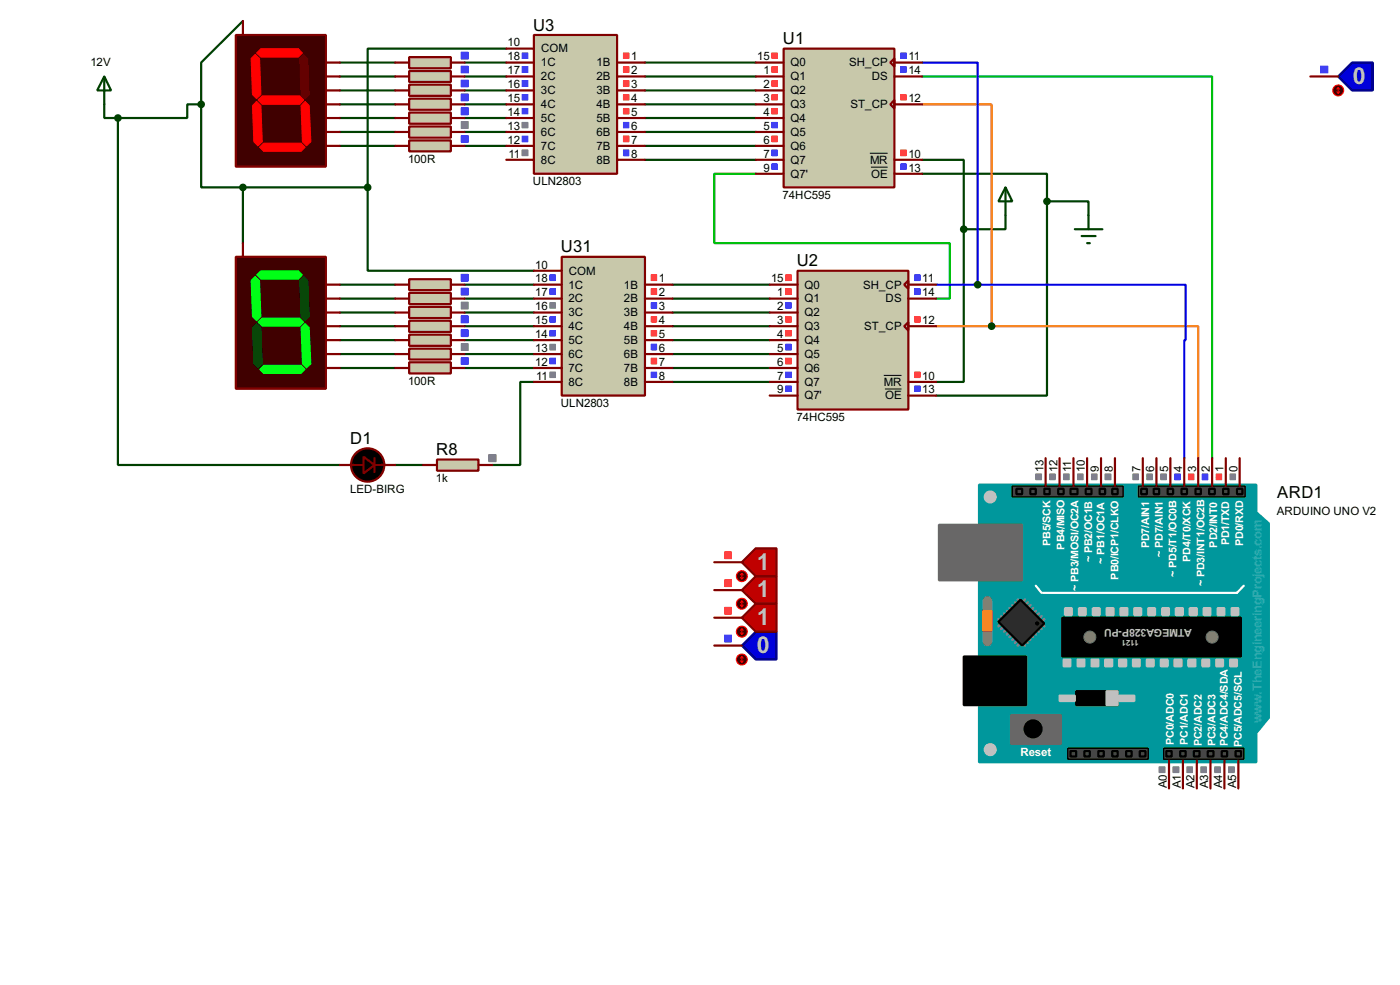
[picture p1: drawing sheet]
<svg xmlns="http://www.w3.org/2000/svg" width="256mm" height="180mm" viewBox="0 0 256 180" stroke-linecap="round" stroke-linejoin="round" font-family="sans-serif">
<g fill="none" stroke="#004000" stroke-width=".4">
<path d="M19.1 19.1v2.5h2.5M36.9 19.1v15.2h7.6M36.9 19.1h-2.6v2.5h-12.7M44.5 3.9l-7.6 7.6v7.6M62.3 16.6h10.1M62.3 19.1h10.1M62.3 14h10.1M62.3 11.5h10.1M85.1 16.6h7.7M85.1 19.1h7.7M85.1 14h7.7M85.1 11.5h7.7"/>
<path d="M92.8 8.9h-25.4v25.4M118.2 16.6h20.3M118.2 19.1h20.3M118.2 14h20.3M118.2 11.5h20.3M21.6 21.6v63.5h40.7M44.5 34.3v10.2M44.5 34.3h22.9M62.3 24.2h10.1M62.3 26.7h10.1M62.3 21.6h10.1M67.4 34.3v15.3h30.4"/>
<path d="M85.1 24.2h7.7M85.1 26.7h7.7M85.1 21.6h7.7M118.2 24.2h20.3M118.2 26.7h20.3M118.2 21.6h20.3M118.2 29.3h20.3M169 29.3h7.6v12.7M169 31.8h22.8v5.1M184.2 39.4v2.6h-7.6M191.8 36.9v35.5h-20.3M191.8 36.9h7.6v2.5"/>
<path d="M62.3 57.2h10.1M62.3 59.7h10.1M62.3 54.7h10.1M62.3 52.1h10.1M85.1 57.2h12.7M85.1 59.7h12.7M85.1 54.7h12.7M85.1 52.1h12.7M123.2 57.2h17.8M123.2 59.7h17.8M123.2 54.7h17.8M123.2 52.1h17.8"/>
<path d="M176.6 42v27.9h-5.1M62.3 64.8h10.1M62.3 67.4h10.1M62.3 62.3h10.1M85.1 64.8h12.7M85.1 67.4h12.7M85.1 62.3h12.7M97.8 69.9h-2.5v15.2h-5.1M123.2 64.8h17.8M123.2 67.4h17.8M123.2 62.3h17.8M123.2 69.9h17.8"/>
<path d="M72.4 85.1h5.1"/>
</g>
<path d="M169 14h53.1v69.9M138.5 31.8h-7.6v12.7h43.1v10.2h-2.5" fill="none" stroke="#00c000" stroke-width=".4"/>
<path d="M169 19.1h12.7v40.6M171.5 59.7h10.2M181.7 59.7h37.8v24.2" fill="none" stroke="#ff8000" stroke-width=".4"/>
<path d="M169 11.5h10.1v40.6M171.5 52.1h7.6M179.1 52.1h38.1v10.2h-.2v21.6" fill="none" stroke="#00f" stroke-width=".4"/>
<path d="M245.2 14l2.5-2.5h3.8v5.1h-3.8z" fill-rule="evenodd" fill="#0000c0" stroke="#000080" stroke-width=".4"/>
<path d="M240.1 14h5.1" fill="none" stroke="#800000" stroke-width=".4"/>
<circle cx="245.1" cy="16.6" r="1" fill="#400000" stroke="#f00" stroke-width=".2"/>
<path d="M244.9 16.8l.3 .3M245.2 16.1v1M245.2 16.1l.2 .2M245.2 16.1l-.3 .2M245.4 16.8l-.2 .3" fill="none" stroke="#f00" stroke-width=".2"/>
<g fill="none" stroke="#4040ff" stroke-width=".18">
<path d="M242 12.1h1.3M242 12.2h1.3M242 12.3h1.3M242 12.4h1.3M242 12.5h1.3M242 12.6h1.3M242 12.7h1.3M242 12.8h1.3M242 12.9h1.3M242 13h1.3M242 13.1h1.3M242 13.2h1.3"/>
<path d="M242 13.3h1.3M242 13.4h1.3"/>
</g>
<path d="M97.8 6.4h15.3v25.4h-15.3z" fill="#c8c8aa" stroke="#800000" stroke-width=".4"/>
<g fill="none" stroke="#800000" stroke-width=".4">
<path d="M92.8 11.5h5M92.8 14h5M92.8 16.6h5M92.8 19.1h5M92.8 8.9h5M113.1 11.5h5.1M113.1 14h5.1M113.1 16.6h5.1M113.1 19.1h5.1M92.8 21.6h5M92.8 24.2h5M92.8 26.7h5"/>
<path d="M92.8 29.3h5M113.1 21.6h5.1M113.1 24.2h5.1M113.1 26.7h5.1M113.1 29.3h5.1"/>
</g>
<g fill="none" stroke="#ff4040" stroke-width=".18">
<path d="M114.2 9.7h1M114.2 9.8h1M114.2 9.9h1M114.2 10h1M114.2 10.1h1M114.2 10.2h1M114.2 10.3h1M114.2 10.4h1M114.2 10.5h1M114.2 10.6h1M114.2 10.7h1M114.2 12.2h1"/>
<path d="M114.2 12.3h1M114.2 12.4h1M114.2 12.5h1M114.2 12.6h1M114.2 12.7h1M114.2 12.8h1M114.2 12.9h1M114.2 13h1M114.2 13.1h1M114.2 13.2h1M114.2 13.3h1M114.2 14.8h1"/>
<path d="M114.2 14.9h1M114.2 15h1M114.2 15.1h1M114.2 15.2h1M114.2 15.3h1M114.2 15.4h1M114.2 15.5h1M114.2 15.6h1M114.2 15.7h1M114.2 15.8h1M114.2 17.3h1M114.2 17.4h1"/>
<path d="M114.2 17.5h1M114.2 17.6h1M114.2 17.7h1M114.2 17.8h1M114.2 17.9h1M114.2 18h1M114.2 18.1h1M114.2 18.2h1M114.2 18.3h1M114.2 19.9h1M114.2 20h1M114.2 20.1h1"/>
<path d="M114.2 20.2h1M114.2 20.3h1M114.2 20.4h1M114.2 20.5h1M114.2 20.6h1M114.2 20.7h1M114.2 20.8h1M114.2 20.9h1M114.2 24.9h1M114.2 25h1M114.2 25.1h1M114.2 25.2h1"/>
<path d="M114.2 25.3h1M114.2 25.4h1M114.2 25.5h1M114.2 25.6h1M114.2 25.7h1M114.2 25.8h1M114.2 25.9h1M114.2 26h1"/>
</g>
<g fill="none" stroke="#4040ff" stroke-width=".18">
<path d="M95.7 9.7h1M95.7 9.8h1M95.7 9.9h1M95.7 10h1M95.7 10.1h1M95.7 10.2h1M95.7 10.3h1M95.7 10.4h1M95.7 10.5h1M95.7 10.6h1M95.7 10.7h1M95.7 12.2h1"/>
<path d="M95.7 12.3h1M95.7 12.4h1M95.7 12.5h1M95.7 12.6h1M95.7 12.7h1M95.7 12.8h1M95.7 12.9h1M95.7 13h1M95.7 13.1h1M95.7 13.2h1M95.7 13.3h1M95.7 14.8h1"/>
<path d="M95.7 14.9h1M95.7 15h1M95.7 15.1h1M95.7 15.2h1M95.7 15.3h1M95.7 15.4h1M95.7 15.5h1M95.7 15.6h1M95.7 15.7h1M95.7 15.8h1M95.7 17.3h1M95.7 17.4h1"/>
<path d="M95.7 17.5h1M95.7 17.6h1M95.7 17.7h1M95.7 17.8h1M95.7 17.9h1M95.7 18h1M95.7 18.1h1M95.7 18.2h1M95.7 18.3h1M95.7 19.9h1M95.7 20h1M95.7 20.1h1"/>
<path d="M95.7 20.2h1M95.7 20.3h1M95.7 20.4h1M95.7 20.5h1M95.7 20.6h1M95.7 20.7h1M95.7 20.8h1M95.7 20.9h1M95.7 24.9h1M95.7 25h1M95.7 25.1h1M95.7 25.2h1"/>
<path d="M95.7 25.3h1M95.7 25.4h1M95.7 25.5h1M95.7 25.6h1M95.7 25.7h1M95.7 25.8h1M95.7 25.9h1M95.7 26h1M114.2 22.4h1M114.2 22.5h1M114.2 22.6h1M114.2 22.7h1"/>
<path d="M114.2 22.8h1M114.2 22.9h1M114.2 23h1M114.2 23.1h1M114.2 23.2h1M114.2 23.3h1M114.2 23.4h1M114.2 27.5h1M114.2 27.6h1M114.2 27.7h1M114.2 27.8h1M114.2 27.9h1"/>
<path d="M114.2 28h1M114.2 28.1h1M114.2 28.2h1M114.2 28.3h1M114.2 28.4h1M114.2 28.5h1"/>
</g>
<g fill="none" stroke="#808080" stroke-width=".18">
<path d="M95.7 22.4h1M95.7 22.5h1M95.7 22.6h1M95.7 22.7h1M95.7 22.8h1M95.7 22.9h1M95.7 23h1M95.7 23.1h1M95.7 23.2h1M95.7 23.3h1M95.7 23.4h1M95.7 27.5h1"/>
<path d="M95.7 27.6h1M95.7 27.7h1M95.7 27.8h1M95.7 27.9h1M95.7 28h1M95.7 28.1h1M95.7 28.2h1M95.7 28.3h1M95.7 28.4h1M95.7 28.5h1"/>
</g>
<path d="M43.2 47h16.5v24.2h-16.5z" fill="#400000" stroke="#800000" stroke-width=".4"/>
<g fill="#0f0" stroke="#0f0" stroke-width=".18">
<path d="M47 50.3l.8-.7h6.9l.7 .7-.7 .8h-6.9z" fill-rule="evenodd"/>
<path d="M46.8 50.6l.8 .8 .2 6.6-.8 .7-.7-.7-.3-6.6z" fill-rule="evenodd"/>
<path d="M47.6 67.6l.7-.7h6.9l.7 .7-.7 .8h-6.9z" fill-rule="evenodd"/>
<path d="M55.2 60l.7-.8 .8 .8 .3 6.6-.8 .8-.8-.8z" fill-rule="evenodd"/>
<path d="M47.3 59l.8-.8h6.8l.8 .8-.8 .7h-6.8z" fill-rule="evenodd"/>
</g>
<g fill="#035205" stroke="#035205" stroke-width=".18">
<path d="M46.3 60l.7-.8 .8 .8 .3 6.6-.8 .8-.8-.8z" fill-rule="evenodd"/>
<path d="M54.9 51.4l.8-.8 .7 .8 .3 6.6-.8 .7-.7-.7z" fill-rule="evenodd"/>
</g>
<path d="M44.5 44.5v2.5M59.7 52.1h2.6M59.7 54.7h2.6M59.7 57.2h2.6M59.7 59.7h2.6M59.7 62.3h2.6M59.7 64.8h2.6M59.7 67.4h2.6" fill="none" stroke="#800000" stroke-width=".4"/>
<path d="M43.2 6.4h16.5v24.1h-16.5z" fill="#400000" stroke="#800000" stroke-width=".4"/>
<g fill="#f00" stroke="#f00" stroke-width=".18">
<path d="M47 9.7l.8-.8h6.9l.7 .8-.7 .8h-6.9z" fill-rule="evenodd"/>
<path d="M46 10.7l.8-.7 .8 .7 .2 6.6-.8 .8-.7-.8z" fill-rule="evenodd"/>
<path d="M47 18.6l.8 .8 .3 6.6-.8 .7-.8-.7-.2-6.6z" fill-rule="evenodd"/>
<path d="M47.6 27l.7-.8h6.9l.7 .8-.7 .7h-6.9z" fill-rule="evenodd"/>
<path d="M55.9 18.6l.8 .8 .3 6.6-.8 .7-.8-.7-.2-6.6z" fill-rule="evenodd"/>
<path d="M47.3 18.3l.8-.7h6.8l.8 .7-.8 .8h-6.8z" fill-rule="evenodd"/>
</g>
<path d="M54.9 10.7l.8-.7 .7 .7 .3 6.6-.8 .8-.7-.8z" fill-rule="evenodd" fill="#600000" stroke="#600000" stroke-width=".18"/>
<path d="M44.5 3.9v2.5M59.7 11.5h2.6M59.7 14h2.6M59.7 16.6h2.6M59.7 19.1h2.6M59.7 21.6h2.6M59.7 24.2h2.6M59.7 26.7h2.6" fill="none" stroke="#800000" stroke-width=".4"/>
<path d="M75 15.5h7.6v2.1h-7.6z" fill="#c8c8aa" stroke="#800000" stroke-width=".4"/>
<path d="M72.4 16.6h2.6M82.6 16.6h2.5" fill="none" stroke="#800000" stroke-width=".4"/>
<g fill="none" stroke="#4040ff" stroke-width=".18">
<path d="M84.5 14.7h1.3M84.5 14.8h1.3M84.5 14.9h1.3M84.5 15h1.3M84.5 15.1h1.3M84.5 15.2h1.3M84.5 15.3h1.3M84.5 15.4h1.3M84.5 15.5h1.3M84.5 15.6h1.3M84.5 15.7h1.3M84.5 15.8h1.3"/>
<path d="M84.5 15.9h1.3"/>
</g>
<path d="M75 18.1h7.6v2h-7.6z" fill="#c8c8aa" stroke="#800000" stroke-width=".4"/>
<path d="M72.4 19.1h2.6M82.6 19.1h2.5" fill="none" stroke="#800000" stroke-width=".4"/>
<g fill="none" stroke="#4040ff" stroke-width=".18">
<path d="M84.5 17.2h1.3M84.5 17.3h1.3M84.5 17.4h1.3M84.5 17.5h1.3M84.5 17.6h1.3M84.5 17.7h1.3M84.5 17.8h1.3M84.5 17.9h1.3M84.5 18h1.3M84.5 18.1h1.3M84.5 18.2h1.3M84.5 18.3h1.3"/>
<path d="M84.5 18.4h1.3M84.5 18.5h1.3"/>
</g>
<path d="M75 23.2h7.6v2h-7.6z" fill="#c8c8aa" stroke="#800000" stroke-width=".4"/>
<path d="M72.4 24.2h2.6M82.6 24.2h2.5" fill="none" stroke="#800000" stroke-width=".4"/>
<g fill="none" stroke="#808080" stroke-width=".18">
<path d="M84.5 22.3h1.3M84.5 22.4h1.3M84.5 22.5h1.3M84.5 22.6h1.3M84.5 22.7h1.3M84.5 22.8h1.3M84.5 22.9h1.3M84.5 23h1.3M84.5 23.1h1.3M84.5 23.2h1.3M84.5 23.3h1.3M84.5 23.4h1.3"/>
<path d="M84.5 23.5h1.3"/>
</g>
<path d="M75 25.7h7.6v2h-7.6z" fill="#c8c8aa" stroke="#800000" stroke-width=".4"/>
<path d="M72.4 26.7h2.6M82.6 26.7h2.5" fill="none" stroke="#800000" stroke-width=".4"/>
<g fill="none" stroke="#4040ff" stroke-width=".18">
<path d="M84.5 24.8h1.3M84.5 24.9h1.3M84.5 25h1.3M84.5 25.1h1.3M84.5 25.2h1.3M84.5 25.3h1.3M84.5 25.4h1.3M84.5 25.5h1.3M84.5 25.6h1.3M84.5 25.7h1.3M84.5 25.8h1.3M84.5 25.9h1.3"/>
<path d="M84.5 26h1.3M84.5 26.1h1.3"/>
</g>
<path d="M19.1 14l1.3 2.6h-2.6zM19.1 14v5.1" fill="none" stroke="#004000" stroke-width=".4"/>
<path d="M75 13h7.6v2h-7.6z" fill="#c8c8aa" stroke="#800000" stroke-width=".4"/>
<path d="M72.4 14h2.6M82.6 14h2.5" fill="none" stroke="#800000" stroke-width=".4"/>
<g fill="none" stroke="#4040ff" stroke-width=".18">
<path d="M84.5 12.1h1.3M84.5 12.2h1.3M84.5 12.3h1.3M84.5 12.4h1.3M84.5 12.5h1.3M84.5 12.6h1.3M84.5 12.7h1.3M84.5 12.8h1.3M84.5 12.9h1.3M84.5 13h1.3M84.5 13.1h1.3M84.5 13.2h1.3"/>
<path d="M84.5 13.3h1.3M84.5 13.4h1.3"/>
</g>
<path d="M75 20.6h7.6v2.1h-7.6z" fill="#c8c8aa" stroke="#800000" stroke-width=".4"/>
<path d="M72.4 21.6h2.6M82.6 21.6h2.5" fill="none" stroke="#800000" stroke-width=".4"/>
<g fill="none" stroke="#4040ff" stroke-width=".18">
<path d="M84.5 19.7h1.3M84.5 19.8h1.3M84.5 19.9h1.3M84.5 20h1.3M84.5 20.1h1.3M84.5 20.2h1.3M84.5 20.3h1.3M84.5 20.4h1.3M84.5 20.5h1.3M84.5 20.6h1.3M84.5 20.7h1.3M84.5 20.8h1.3"/>
<path d="M84.5 20.9h1.3M84.5 21h1.3"/>
</g>
<path d="M75 10.5h7.6v2h-7.6z" fill="#c8c8aa" stroke="#800000" stroke-width=".4"/>
<path d="M72.4 11.5h2.6M82.6 11.5h2.5" fill="none" stroke="#800000" stroke-width=".4"/>
<g fill="none" stroke="#4040ff" stroke-width=".18">
<path d="M84.5 9.6h1.3M84.5 9.7h1.3M84.5 9.8h1.3M84.5 9.9h1.3M84.5 10h1.3M84.5 10.1h1.3M84.5 10.2h1.3M84.5 10.3h1.3M84.5 10.4h1.3M84.5 10.5h1.3M84.5 10.6h1.3M84.5 10.7h1.3"/>
<path d="M84.5 10.8h1.3"/>
</g>
<path d="M143.6 8.9h20.3v25.4h-20.3z" fill="#c8c8aa" stroke="#800000" stroke-width=".4"/>
<g fill="none" stroke="#800000" stroke-width=".4">
<path d="M138.5 11.5h5.1M138.5 14h5.1M138.5 16.6h5.1M138.5 19.1h5.1M163.1 11.5l.8-.8v1.5zM163.9 18.3v1.6l-.8-.8zM163.9 11.5h5.1M163.9 14h5.1M163.9 19.1h5.1M138.5 21.6h5.1M138.5 24.2h5.1M138.5 26.7h5.1"/>
<path d="M138.5 29.3h5.1M138.5 31.8h5.1M163.9 29.3h5.1M163.9 31.8h5.1"/>
</g>
<path d="M159.4 28.1h3.2M159.6 30.6h3" fill="none" stroke="#000" stroke-width=".18"/>
<g fill="none" stroke="#ff4040" stroke-width=".18">
<path d="M141.4 9.7h1M141.4 9.8h1M141.4 9.9h1M141.4 10h1M141.4 10.1h1M141.4 10.2h1M141.4 10.3h1M141.4 10.4h1M141.4 10.5h1M141.4 10.6h1M141.4 10.7h1M141.4 12.2h1"/>
<path d="M141.4 12.3h1M141.4 12.4h1M141.4 12.5h1M141.4 12.6h1M141.4 12.7h1M141.4 12.8h1M141.4 12.9h1M141.4 13h1M141.4 13.1h1M141.4 13.2h1M141.4 13.3h1M141.4 14.8h1"/>
<path d="M141.4 14.9h1M141.4 15h1M141.4 15.1h1M141.4 15.2h1M141.4 15.3h1M141.4 15.4h1M141.4 15.5h1M141.4 15.6h1M141.4 15.7h1M141.4 15.8h1M141.4 17.3h1M141.4 17.4h1"/>
<path d="M141.4 17.5h1M141.4 17.6h1M141.4 17.7h1M141.4 17.8h1M141.4 17.9h1M141.4 18h1M141.4 18.1h1M141.4 18.2h1M141.4 18.3h1M141.4 19.9h1M141.4 20h1M165 17.3h1"/>
<path d="M165 17.4h1M165 17.5h1M165 17.6h1M165 17.7h1M165 17.8h1M165 17.9h1M165 18h1M165 18.1h1M165 18.2h1M165 18.3h1M141.4 20.1h1M141.4 20.2h1"/>
<path d="M141.4 20.3h1M141.4 20.4h1M141.4 20.5h1M141.4 20.6h1M141.4 20.7h1M141.4 20.8h1M141.4 20.9h1M141.4 24.9h1M141.4 25h1M141.4 25.1h1M141.4 25.2h1M141.4 25.3h1"/>
<path d="M141.4 25.4h1M141.4 25.5h1M141.4 25.6h1M141.4 25.7h1M141.4 25.8h1M141.4 25.9h1M141.4 26h1M165 27.5h1M165 27.6h1M165 27.7h1M165 27.8h1M165 27.9h1"/>
<path d="M165 28h1M165 28.1h1M165 28.2h1M165 28.3h1M165 28.4h1M165 28.5h1"/>
</g>
<g fill="none" stroke="#4040ff" stroke-width=".18">
<path d="M165 9.7h1M165 9.8h1M165 9.9h1M165 10h1M165 10.1h1M165 10.2h1M165 10.3h1M165 10.4h1M165 10.5h1M165 10.6h1M165 10.7h1M165 12.2h1"/>
<path d="M165 12.3h1M165 12.4h1M165 12.5h1M165 12.6h1M165 12.7h1M165 12.8h1M165 12.9h1M165 13h1M165 13.1h1M165 13.2h1M165 13.3h1M141.4 22.4h1"/>
<path d="M141.4 22.5h1M141.4 22.6h1M141.4 22.7h1M141.4 22.8h1M141.4 22.9h1M141.4 23h1M141.4 23.1h1M141.4 23.2h1M141.4 23.3h1M141.4 23.4h1M141.4 27.5h1M141.4 27.6h1"/>
<path d="M141.4 27.7h1M141.4 27.8h1M141.4 27.9h1M141.4 28h1M141.4 28.1h1M141.4 28.2h1M141.4 28.3h1M141.4 28.4h1M141.4 28.5h1M141.4 30h1M141.4 30.1h1M141.4 30.2h1"/>
<path d="M141.4 30.3h1M141.4 30.4h1M141.4 30.5h1M141.4 30.6h1M141.4 30.7h1M141.4 30.8h1M141.4 30.9h1M141.4 31h1M165 30h1M165 30.1h1M165 30.2h1M165 30.3h1"/>
<path d="M165 30.4h1M165 30.5h1M165 30.6h1M165 30.7h1M165 30.8h1M165 30.9h1M165 31h1"/>
</g>
<g fill="#004000" stroke="#004000" stroke-width=".4">
<circle cx="36.8" cy="19.1" r=".5"/>
<circle cx="44.5" cy="34.3" r=".5"/>
</g>
<path d="M75 56.2h7.6v2h-7.6z" fill="#c8c8aa" stroke="#800000" stroke-width=".4"/>
<path d="M72.4 57.2h2.6M82.6 57.2h2.5" fill="none" stroke="#800000" stroke-width=".4"/>
<g fill="none" stroke="#808080" stroke-width=".18">
<path d="M84.5 55.3h1.3M84.5 55.4h1.3M84.5 55.5h1.3M84.5 55.6h1.3M84.5 55.7h1.3M84.5 55.8h1.3M84.5 55.9h1.3M84.5 56h1.3M84.5 56.1h1.3M84.5 56.2h1.3M84.5 56.3h1.3M84.5 56.4h1.3"/>
<path d="M84.5 56.5h1.3M84.5 56.6h1.3"/>
</g>
<path d="M75 58.7h7.6v2.1h-7.6z" fill="#c8c8aa" stroke="#800000" stroke-width=".4"/>
<path d="M72.4 59.7h2.6M82.6 59.7h2.5" fill="none" stroke="#800000" stroke-width=".4"/>
<g fill="none" stroke="#4040ff" stroke-width=".18">
<path d="M84.5 57.8h1.3M84.5 57.9h1.3M84.5 58h1.3M84.5 58.1h1.3M84.5 58.2h1.3M84.5 58.3h1.3M84.5 58.4h1.3M84.5 58.5h1.3M84.5 58.6h1.3M84.5 58.7h1.3M84.5 58.8h1.3M84.5 58.9h1.3"/>
<path d="M84.5 59h1.3M84.5 59.1h1.3"/>
</g>
<path d="M75 63.8h7.6v2h-7.6z" fill="#c8c8aa" stroke="#800000" stroke-width=".4"/>
<path d="M72.4 64.8h2.6M82.6 64.8h2.5" fill="none" stroke="#800000" stroke-width=".4"/>
<g fill="none" stroke="#808080" stroke-width=".18">
<path d="M84.5 62.9h1.3M84.5 63h1.3M84.5 63.1h1.3M84.5 63.2h1.3M84.5 63.3h1.3M84.5 63.4h1.3M84.5 63.5h1.3M84.5 63.6h1.3M84.5 63.7h1.3M84.5 63.8h1.3M84.5 63.9h1.3M84.5 64h1.3"/>
<path d="M84.5 64.1h1.3M84.5 64.2h1.3"/>
</g>
<path d="M75 66.3h7.6v2.1h-7.6z" fill="#c8c8aa" stroke="#800000" stroke-width=".4"/>
<path d="M72.4 67.4h2.6M82.6 67.4h2.5" fill="none" stroke="#800000" stroke-width=".4"/>
<g fill="none" stroke="#4040ff" stroke-width=".18">
<path d="M84.5 65.5h1.3M84.5 65.6h1.3M84.5 65.7h1.3M84.5 65.8h1.3M84.5 65.9h1.3M84.5 66h1.3M84.5 66.1h1.3M84.5 66.2h1.3M84.5 66.3h1.3M84.5 66.4h1.3M84.5 66.5h1.3M84.5 66.6h1.3"/>
<path d="M84.5 66.7h1.3"/>
</g>
<path d="M75 53.6h7.6v2.1h-7.6z" fill="#c8c8aa" stroke="#800000" stroke-width=".4"/>
<path d="M72.4 54.7h2.6M82.6 54.7h2.5" fill="none" stroke="#800000" stroke-width=".4"/>
<g fill="none" stroke="#4040ff" stroke-width=".18">
<path d="M84.5 52.8h1.3M84.5 52.9h1.3M84.5 53h1.3M84.5 53.1h1.3M84.5 53.2h1.3M84.5 53.3h1.3M84.5 53.4h1.3M84.5 53.5h1.3M84.5 53.6h1.3M84.5 53.7h1.3M84.5 53.8h1.3M84.5 53.9h1.3"/>
<path d="M84.5 54h1.3"/>
</g>
<path d="M75 61.3h7.6v2h-7.6z" fill="#c8c8aa" stroke="#800000" stroke-width=".4"/>
<path d="M72.4 62.3h2.6M82.6 62.3h2.5" fill="none" stroke="#800000" stroke-width=".4"/>
<g fill="none" stroke="#4040ff" stroke-width=".18">
<path d="M84.5 60.4h1.3M84.5 60.5h1.3M84.5 60.6h1.3M84.5 60.7h1.3M84.5 60.8h1.3M84.5 60.9h1.3M84.5 61h1.3M84.5 61.1h1.3M84.5 61.2h1.3M84.5 61.3h1.3M84.5 61.4h1.3M84.5 61.5h1.3"/>
<path d="M84.5 61.6h1.3"/>
</g>
<path d="M75 51.1h7.6v2h-7.6z" fill="#c8c8aa" stroke="#800000" stroke-width=".4"/>
<path d="M72.4 52.1h2.6M82.6 52.1h2.5" fill="none" stroke="#800000" stroke-width=".4"/>
<g fill="none" stroke="#4040ff" stroke-width=".18">
<path d="M84.5 50.2h1.3M84.5 50.3h1.3M84.5 50.4h1.3M84.5 50.5h1.3M84.5 50.6h1.3M84.5 50.7h1.3M84.5 50.8h1.3M84.5 50.9h1.3M84.5 51h1.3M84.5 51.1h1.3M84.5 51.2h1.3M84.5 51.3h1.3"/>
<path d="M84.5 51.4h1.3M84.5 51.5h1.3"/>
</g>
<path d="M102.9 47h15.3v25.4h-15.3z" fill="#c8c8aa" stroke="#800000" stroke-width=".4"/>
<g fill="none" stroke="#800000" stroke-width=".4">
<path d="M97.8 52.1h5.1M97.8 54.7h5.1M97.8 57.2h5.1M97.8 59.7h5.1M97.8 49.6h5.1M118.2 52.1h5M118.2 54.7h5M118.2 57.2h5M118.2 59.7h5M97.8 62.3h5.1M97.8 64.8h5.1M97.8 67.4h5.1"/>
<path d="M97.8 69.9h5.1M118.2 62.3h5M118.2 64.8h5M118.2 67.4h5M118.2 69.9h5"/>
</g>
<g fill="none" stroke="#ff4040" stroke-width=".18">
<path d="M119.3 50.3h1M119.3 50.4h1M119.3 50.5h1M119.3 50.6h1M119.3 50.7h1M119.3 50.8h1M119.3 50.9h1M119.3 51h1M119.3 51.1h1M119.3 51.2h1M119.3 51.3h1M119.3 51.4h1"/>
<path d="M119.3 52.9h1M119.3 53h1M119.3 53.1h1M119.3 53.2h1M119.3 53.3h1M119.3 53.4h1M119.3 53.5h1M119.3 53.6h1M119.3 53.7h1M119.3 53.8h1M119.3 53.9h1M119.3 58h1"/>
<path d="M119.3 58.1h1M119.3 58.2h1M119.3 58.3h1M119.3 58.4h1M119.3 58.5h1M119.3 58.6h1M119.3 58.7h1M119.3 58.8h1M119.3 58.9h1M119.3 59h1M119.3 60.5h1M119.3 60.6h1"/>
<path d="M119.3 60.7h1M119.3 60.8h1M119.3 60.9h1M119.3 61h1M119.3 61.1h1M119.3 61.2h1M119.3 61.3h1M119.3 61.4h1M119.3 61.5h1M119.3 65.6h1M119.3 65.7h1M119.3 65.8h1"/>
<path d="M119.3 65.9h1M119.3 66h1M119.3 66.1h1M119.3 66.2h1M119.3 66.3h1M119.3 66.4h1M119.3 66.5h1M119.3 66.6h1"/>
</g>
<g fill="none" stroke="#4040ff" stroke-width=".18">
<path d="M100.8 50.3h1M100.8 50.4h1M100.8 50.5h1M100.8 50.6h1M100.8 50.7h1M100.8 50.8h1M100.8 50.9h1M100.8 51h1M100.8 51.1h1M100.8 51.2h1M100.8 51.3h1M100.8 51.4h1"/>
<path d="M100.8 52.9h1M100.8 53h1M100.8 53.1h1M100.8 53.2h1M100.8 53.3h1M100.8 53.4h1M100.8 53.5h1M100.8 53.6h1M100.8 53.7h1M100.8 53.8h1M100.8 53.9h1M100.8 58h1"/>
<path d="M100.8 58.1h1M100.8 58.2h1M100.8 58.3h1M100.8 58.4h1M100.8 58.5h1M100.8 58.6h1M100.8 58.7h1M100.8 58.8h1M100.8 58.9h1M100.8 59h1M119.3 55.4h1M119.3 55.5h1"/>
<path d="M119.3 55.6h1M119.3 55.7h1M119.3 55.8h1M119.3 55.9h1M119.3 56h1M119.3 56.1h1M119.3 56.2h1M119.3 56.3h1M119.3 56.4h1M100.8 60.5h1M100.8 60.6h1M100.8 60.7h1"/>
<path d="M100.8 60.8h1M100.8 60.9h1M100.8 61h1M100.8 61.1h1M100.8 61.2h1M100.8 61.3h1M100.8 61.4h1M100.8 61.5h1M100.8 65.6h1M100.8 65.7h1M100.8 65.8h1M100.8 65.9h1"/>
<path d="M100.8 66h1M100.8 66.1h1M100.8 66.2h1M100.8 66.3h1M100.8 66.4h1M100.8 66.5h1M100.8 66.6h1M119.3 63h1M119.3 63.1h1M119.3 63.2h1M119.3 63.3h1M119.3 63.4h1"/>
<path d="M119.3 63.5h1M119.3 63.6h1M119.3 63.7h1M119.3 63.8h1M119.3 63.9h1M119.3 64h1M119.3 64.1h1M119.3 68.1h1M119.3 68.2h1M119.3 68.3h1M119.3 68.4h1M119.3 68.5h1"/>
<path d="M119.3 68.6h1M119.3 68.7h1M119.3 68.8h1M119.3 68.9h1M119.3 69h1M119.3 69.1h1"/>
</g>
<g fill="none" stroke="#808080" stroke-width=".18">
<path d="M100.8 55.4h1M100.8 55.5h1M100.8 55.6h1M100.8 55.7h1M100.8 55.8h1M100.8 55.9h1M100.8 56h1M100.8 56.1h1M100.8 56.2h1M100.8 56.3h1M100.8 56.4h1M100.8 63h1"/>
<path d="M100.8 63.1h1M100.8 63.2h1M100.8 63.3h1M100.8 63.4h1M100.8 63.5h1M100.8 63.6h1M100.8 63.7h1M100.8 63.8h1M100.8 63.9h1M100.8 64h1M100.8 64.1h1M100.8 68.1h1"/>
<path d="M100.8 68.2h1M100.8 68.3h1M100.8 68.4h1M100.8 68.5h1M100.8 68.6h1M100.8 68.7h1M100.8 68.8h1M100.8 68.9h1M100.8 69h1M100.8 69.1h1"/>
</g>
<path d="M138.5 105.5h3.8v5h-3.8l-2.6-2.5z" fill-rule="evenodd" fill="#c00000" stroke="#800000" stroke-width=".4"/>
<path d="M130.9 108h5" fill="none" stroke="#800000" stroke-width=".4"/>
<circle cx="135.9" cy="110.5" r="1" fill="#400000" stroke="#f00" stroke-width=".2"/>
<path d="M135.7 110.8l.2 .3M135.9 110v1.1M135.9 110l.3 .3M135.9 110l-.2 .3M136.2 110.8l-.3 .3" fill="none" stroke="#f00" stroke-width=".2"/>
<g fill="none" stroke="#ff4040" stroke-width=".18">
<path d="M132.8 106.1h1.2M132.8 106.2h1.2M132.8 106.3h1.2M132.8 106.4h1.2M132.8 106.5h1.2M132.8 106.6h1.2M132.8 106.7h1.2M132.8 106.8h1.2M132.8 106.9h1.2M132.8 107h1.2M132.8 107.1h1.2M132.8 107.2h1.2"/>
<path d="M132.8 107.3h1.2M132.8 107.4h1.2"/>
</g>
<path d="M138.5 100.4h3.8v5.1h-3.8l-2.6-2.6z" fill-rule="evenodd" fill="#c00000" stroke="#800000" stroke-width=".4"/>
<path d="M130.9 102.9h5" fill="none" stroke="#800000" stroke-width=".4"/>
<circle cx="135.9" cy="105.5" r="1" fill="#400000" stroke="#f00" stroke-width=".2"/>
<path d="M135.7 105.7l.2 .3M135.9 105v1M135.9 105l.3 .2M135.9 105l-.2 .2M136.2 105.7l-.3 .3" fill="none" stroke="#f00" stroke-width=".2"/>
<g fill="none" stroke="#ff4040" stroke-width=".18">
<path d="M132.8 101h1.2M132.8 101.1h1.2M132.8 101.2h1.2M132.8 101.3h1.2M132.8 101.4h1.2M132.8 101.5h1.2M132.8 101.6h1.2M132.8 101.7h1.2M132.8 101.8h1.2M132.8 101.9h1.2M132.8 102h1.2M132.8 102.1h1.2"/>
<path d="M132.8 102.2h1.2M132.8 102.3h1.2"/>
</g>
<path d="M138.5 115.6h3.8v5.1h-3.8l-2.6-2.5z" fill-rule="evenodd" fill="#0000c0" stroke="#000080" stroke-width=".4"/>
<path d="M130.9 118.2h5" fill="none" stroke="#800000" stroke-width=".4"/>
<circle cx="135.9" cy="120.7" r="1" fill="#400000" stroke="#f00" stroke-width=".2"/>
<path d="M135.7 121l.2 .2M135.9 120.2v1M135.9 120.2l.3 .3M135.9 120.2l-.2 .3M136.2 121l-.3 .2" fill="none" stroke="#f00" stroke-width=".2"/>
<g fill="none" stroke="#4040ff" stroke-width=".18">
<path d="M132.8 116.3h1.2M132.8 116.4h1.2M132.8 116.5h1.2M132.8 116.6h1.2M132.8 116.7h1.2M132.8 116.8h1.2M132.8 116.9h1.2M132.8 117h1.2M132.8 117.1h1.2M132.8 117.2h1.2M132.8 117.3h1.2M132.8 117.4h1.2"/>
<path d="M132.8 117.5h1.2"/>
</g>
<path d="M135.9 113.1l2.6-2.6h3.8v5.1h-3.8z" fill-rule="evenodd" fill="#c00000" stroke="#800000" stroke-width=".4"/>
<path d="M130.9 113.1h5" fill="none" stroke="#800000" stroke-width=".4"/>
<circle cx="135.9" cy="115.6" r="1" fill="#400000" stroke="#f00" stroke-width=".2"/>
<path d="M135.7 115.9l.2 .2M135.9 115.1v1M135.9 115.1l.3 .3M135.9 115.1l-.2 .3M136.2 115.9l-.3 .2" fill="none" stroke="#f00" stroke-width=".2"/>
<g fill="none" stroke="#ff4040" stroke-width=".18">
<path d="M132.8 111.2h1.2M132.8 111.3h1.2M132.8 111.4h1.2M132.8 111.5h1.2M132.8 111.6h1.2M132.8 111.7h1.2M132.8 111.8h1.2M132.8 111.9h1.2M132.8 112h1.2M132.8 112.1h1.2M132.8 112.2h1.2M132.8 112.3h1.2"/>
<path d="M132.8 112.4h1.2"/>
</g>
<circle cx="67.3" cy="34.3" r=".5" fill="#004000" stroke="#004000" stroke-width=".4"/>
<g fill="#000" stroke="#800000" stroke-width=".4">
<path d="M66.6 83.6l2 1.5-2 1.6z"/>
<circle cx="67.3" cy="85.1" r="3.1"/>
</g>
<path d="M62.3 85.1h4.3M68.6 83.9v2.5M68.6 85.1h3.8" fill="none" stroke="#800000" stroke-width=".4"/>
<path d="M80.1 84.1h7.6v2.1h-7.6z" fill="#c8c8aa" stroke="#800000" stroke-width=".4"/>
<path d="M77.5 85.1h2.6M87.7 85.1h2.5" fill="none" stroke="#800000" stroke-width=".4"/>
<g fill="none" stroke="#808080" stroke-width=".18">
<path d="M89.6 83.2h1.3M89.6 83.3h1.3M89.6 83.4h1.3M89.6 83.5h1.3M89.6 83.6h1.3M89.6 83.7h1.3M89.6 83.8h1.3M89.6 83.9h1.3M89.6 84h1.3M89.6 84.1h1.3M89.6 84.2h1.3M89.6 84.3h1.3"/>
<path d="M89.6 84.4h1.3M89.6 84.5h1.3"/>
</g>
<circle cx="21.6" cy="21.6" r=".5" fill="#004000" stroke="#004000" stroke-width=".4"/>
<path d="M146.1 49.6h20.3v25.4h-20.3z" fill="#c8c8aa" stroke="#800000" stroke-width=".4"/>
<g fill="none" stroke="#800000" stroke-width=".4">
<path d="M141 52.1h5.1M141 54.7h5.1M141 57.2h5.1M141 59.7h5.1M166.4 51.4v1.5l-.7-.8zM166.4 59v1.5l-.7-.8zM166.4 52.1h5.1M166.4 54.7h5.1M166.4 59.7h5.1M141 62.3h5.1M141 64.8h5.1M141 67.4h5.1"/>
<path d="M141 69.9h5.1M141 72.4h5.1M166.4 69.9h5.1M166.4 72.4h5.1"/>
</g>
<path d="M161.9 68.7h3.3M162.1 71.2h3.1" fill="none" stroke="#000" stroke-width=".18"/>
<g fill="none" stroke="#ff4040" stroke-width=".18">
<path d="M143.9 50.3h1.1M143.9 50.4h1.1M143.9 50.5h1.1M143.9 50.6h1.1M143.9 50.7h1.1M143.9 50.8h1.1M143.9 50.9h1.1M143.9 51h1.1M143.9 51.1h1.1M143.9 51.2h1.1M143.9 51.3h1.1M143.9 51.4h1.1"/>
<path d="M143.9 52.9h1.1M143.9 53h1.1M143.9 53.1h1.1M143.9 53.2h1.1M143.9 53.3h1.1M143.9 53.4h1.1M143.9 53.5h1.1M143.9 53.6h1.1M143.9 53.7h1.1M143.9 53.8h1.1M143.9 53.9h1.1M143.9 58h1.1"/>
<path d="M143.9 58.1h1.1M143.9 58.2h1.1M143.9 58.3h1.1M143.9 58.4h1.1M143.9 58.5h1.1M143.9 58.6h1.1M143.9 58.7h1.1M143.9 58.8h1.1M143.9 58.9h1.1M143.9 59h1.1M167.6 58h1M167.6 58.1h1"/>
<path d="M167.6 58.2h1M167.6 58.3h1M167.6 58.4h1M167.6 58.5h1M167.6 58.6h1M167.6 58.7h1M167.6 58.8h1M167.6 58.9h1M167.6 59h1M143.9 60.5h1.1M143.9 60.6h1.1M143.9 60.7h1.1"/>
<path d="M143.9 60.8h1.1M143.9 60.9h1.1M143.9 61h1.1M143.9 61.1h1.1M143.9 61.2h1.1M143.9 61.3h1.1M143.9 61.4h1.1M143.9 61.5h1.1M143.9 65.6h1.1M143.9 65.7h1.1M143.9 65.8h1.1M143.9 65.9h1.1"/>
<path d="M143.9 66h1.1M143.9 66.1h1.1M143.9 66.2h1.1M143.9 66.3h1.1M143.9 66.4h1.1M143.9 66.5h1.1M143.9 66.6h1.1M167.6 68.1h1M167.6 68.2h1M167.6 68.3h1M167.6 68.4h1M167.6 68.5h1"/>
<path d="M167.6 68.6h1M167.6 68.7h1M167.6 68.8h1M167.6 68.9h1M167.6 69h1M167.6 69.1h1"/>
</g>
<g fill="none" stroke="#4040ff" stroke-width=".18">
<path d="M143.9 55.4h1.1M143.9 55.5h1.1M143.9 55.6h1.1M143.9 55.7h1.1M143.9 55.8h1.1M143.9 55.9h1.1M143.9 56h1.1M143.9 56.1h1.1M143.9 56.2h1.1M143.9 56.3h1.1M143.9 56.4h1.1M167.6 50.3h1"/>
<path d="M167.6 50.4h1M167.6 50.5h1M167.6 50.6h1M167.6 50.7h1M167.6 50.8h1M167.6 50.9h1M167.6 51h1M167.6 51.1h1M167.6 51.2h1M167.6 51.3h1M167.6 51.4h1M167.6 52.9h1"/>
<path d="M167.6 53h1M167.6 53.1h1M167.6 53.2h1M167.6 53.3h1M167.6 53.4h1M167.6 53.5h1M167.6 53.6h1M167.6 53.7h1M167.6 53.8h1M167.6 53.9h1M143.9 63h1.1M143.9 63.1h1.1"/>
<path d="M143.9 63.2h1.1M143.9 63.3h1.1M143.9 63.4h1.1M143.9 63.5h1.1M143.9 63.6h1.1M143.9 63.7h1.1M143.9 63.8h1.1M143.9 63.9h1.1M143.9 64h1.1M143.9 64.1h1.1M143.9 68.1h1.1M143.9 68.2h1.1"/>
<path d="M143.9 68.3h1.1M143.9 68.4h1.1M143.9 68.5h1.1M143.9 68.6h1.1M143.9 68.7h1.1M143.9 68.8h1.1M143.9 68.9h1.1M143.9 69h1.1M143.9 69.1h1.1M143.9 70.7h1.1M143.9 70.8h1.1M143.9 70.9h1.1"/>
<path d="M143.9 71h1.1M143.9 71.1h1.1M143.9 71.2h1.1M143.9 71.3h1.1M143.9 71.4h1.1M143.9 71.5h1.1M143.9 71.6h1.1M143.9 71.7h1.1M167.6 70.7h1M167.6 70.8h1M167.6 70.9h1M167.6 71h1"/>
<path d="M167.6 71.1h1M167.6 71.2h1M167.6 71.3h1M167.6 71.4h1M167.6 71.5h1M167.6 71.6h1M167.6 71.7h1"/>
</g>
<path d="M184.2 34.3l1.3 2.6h-2.6zM184.2 34.3v5.1M199.4 39.4v2.6M196.9 42h5.1M198.2 43.2h2.5M199.2 44.5h.5" fill="none" stroke="#004000" stroke-width=".4"/>
<g fill="#004000" stroke="#004000" stroke-width=".4">
<circle cx="176.5" cy="42" r=".5"/>
<circle cx="191.8" cy="36.9" r=".5"/>
</g>
<path d="M179.4 88.7h50.8v5.1l2.3 2v35.6l-2.3 2.8v5.3h-50.8z" fill-rule="evenodd" fill="#00979c" stroke="#00979c" stroke-width=".4"/>
<g fill="#686767" stroke="#686767" stroke-width=".4">
<path d="M172 96.1h15.3v10.1h-15.3z"/>
<path d="M185.2 130.9h9.2v5.3h-9.2z"/>
</g>
<path d="M176.6 120.2h11.4v8.9h-11.4z" fill="#000" stroke="#000" stroke-width=".4"/>
<circle cx="189.2" cy="133.4" r="1.55" fill="#000" stroke="#000" stroke-width=".4"/>
<path d="M180.9 110v7.4" fill="none" stroke="#757575" stroke-width="1.8"/>
<path d="M180.1 111.8h1.6v3.6h-1.6z" fill="#ff8000" stroke="#ff8000" stroke-width=".4"/>
<g fill="none" stroke="#808080" stroke-width=".45">
<path d="M182.9 113.3l.5 .5M183.4 114.1l-.5 .5M183.4 112.8l.6 .5M184 114.6l-.6 .5M184 112.3l.5 .5M184.5 115.1l-.5 .5M184.5 111.8l.5 .5M185 115.6l-.5 .5M185 111.3l.5 .5M185.5 116.1l-.5 .5M185.5 110.8l.5 .5M186 116.6l-.5 .5"/>
<path d="M186 110.3l.5 .5M186.5 117.1l-.5 .6M186.5 109.8l.5 .5M187 117.7l-.5 .5M187.3 117.7l.5 .5M187.8 109.8l-.5 .5M187.8 117.1l.5 .6M188.3 110.3l-.5 .5M188.3 116.6l.5 .5M188.8 110.8l-.5 .5M188.8 116.1l.5 .5M189.3 111.3l-.5 .5"/>
<path d="M189.3 115.6l.5 .5M189.8 111.8l-.5 .5M189.8 115.1l.5 .5M190.3 112.3l-.5 .5M190.3 114.6l.5 .5M190.8 112.8l-.5 .5M190.8 114.1l.5 .5M191.3 113.3l-.5 .5"/>
</g>
<path d="M182.9 113.8l4.1-4 4.3 4.3-4 4.1z" fill-rule="evenodd" fill="#2c2c2c" stroke="#000" stroke-width=".4"/>
<circle cx="190" cy="114.1" r=".3" fill="#000" stroke="#000" stroke-width=".18"/>
<circle cx="181.4" cy="137.2" r="1.1" fill="#c0c0c0" stroke="#c0c0c0" stroke-width=".18"/>
<path d="M189.8 107.2l1 1.3M227.9 107.2l-1.3 1.3h-35.5" fill="none" stroke="#fff" stroke-width=".4"/>
<g fill="#464646" stroke="#000" stroke-width=".25">
<path d="M185.5 89h20.3v2h-20.3z"/>
<path d="M208.6 89h19.5v2h-19.5z"/>
</g>
<g fill="#464646" stroke="#000" stroke-width=".4">
<path d="M186.2 89.5h1.1v1h-1.1z"/>
<path d="M191.3 89.5h1v1h-1z"/>
<path d="M193.9 89.5h1v1h-1z"/>
<path d="M196.1 89.5h1.3v1h-1.3z"/>
<path d="M198.9 89.5h1.1v1h-1.1z"/>
<path d="M201.5 89.5h1v1h-1z"/>
<path d="M188.8 89.5h1v1h-1z"/>
<path d="M203.8 89.5h1v1h-1z"/>
<path d="M209.1 89.5h1v1h-1z"/>
<path d="M211.4 89.5h1v1h-1z"/>
<path d="M213.9 89.5h1v1h-1z"/>
<path d="M216.5 89.5h1v1h-1z"/>
<path d="M219 89.5h1v1h-1z"/>
<path d="M221.5 89.5h1.1v1h-1.1z"/>
<path d="M224.1 89.5h1v1h-1z"/>
<path d="M226.6 89.5h1v1h-1z"/>
</g>
<path d="M194.6 113.1h32.8v7.1h-32.8z" fill="#000" stroke="#000" stroke-width=".4"/>
<g fill="#c0c0c0" stroke="#c0c0c0" stroke-width=".4">
<path d="M195.1 111.3h1.3v1.3h-1.3z"/>
<path d="M197.7 111.3h1.2v1.3h-1.2z"/>
<path d="M200.2 111.3h1.3v1.3h-1.3z"/>
<path d="M202.7 111.3h1.3v1.3h-1.3z"/>
<path d="M205.3 111.3h1.3v1.3h-1.3z"/>
<path d="M207.8 111.3h1.3v1.3h-1.3z"/>
<path d="M210.4 111.3h1.2v1.3h-1.2z"/>
<path d="M212.9 111.3h1.3v1.3h-1.3z"/>
<path d="M215.4 111.3h1.3v1.3h-1.3z"/>
<path d="M218 111.3h1.3v1.3h-1.3z"/>
<path d="M220.5 111.3h1.3v1.3h-1.3z"/>
<path d="M223.1 111.3h1.2v1.3h-1.2z"/>
<path d="M225.6 111.3h1.3v1.3h-1.3z"/>
<path d="M194.9 120.7h1.2v1.3h-1.2z"/>
<path d="M197.4 120.7h1.3v1.3h-1.3z"/>
<path d="M200 120.7h1.2v1.3h-1.2z"/>
<path d="M202.5 120.7h1.3v1.3h-1.3z"/>
<path d="M205 120.7h1.3v1.3h-1.3z"/>
<path d="M207.6 120.7h1.2v1.3h-1.2z"/>
<path d="M210.1 120.7h1.3v1.3h-1.3z"/>
<path d="M212.7 120.7h1.2v1.3h-1.2z"/>
<path d="M215.2 120.7h1.3v1.3h-1.3z"/>
<path d="M217.7 120.7h1.3v1.3h-1.3z"/>
<path d="M220.3 120.7h1.2v1.3h-1.2z"/>
<path d="M222.8 120.7h1.3v1.3h-1.3z"/>
<path d="M225.4 120.7h1.2v1.3h-1.2z"/>
</g>
<g fill="#757575" stroke="#757575" stroke-width=".18">
<circle cx="222" cy="116.6" r="1.1"/>
<circle cx="199.6" cy="116.6" r="1.1"/>
</g>
<g fill="#464646" stroke="#000" stroke-width=".25">
<path d="M195.6 137h14.8v2h-14.8z"/>
<path d="M213.2 137h14.7v2h-14.7z"/>
</g>
<g fill="#464646" stroke="#000" stroke-width=".4">
<path d="M198.7 137.5h1v1h-1z"/>
<path d="M203.8 137.5h1v1h-1z"/>
<path d="M208.8 137.5h1.1v1h-1.1z"/>
<path d="M206.3 137.5h1v1h-1z"/>
<path d="M201.2 137.5h1v1h-1z"/>
<path d="M196.1 137.5h1.1v1h-1.1z"/>
<path d="M213.7 137.5h1v1h-1z"/>
<path d="M216.2 137.5h1v1h-1z"/>
<path d="M218.7 137.5h1.1v1h-1.1z"/>
<path d="M221.3 137.5h1v1h-1z"/>
<path d="M223.8 137.5h1v1h-1z"/>
<path d="M226.4 137.5h1v1h-1z"/>
</g>
<path d="M197.2 126.5h7.6v2.6h-7.6z" fill="#000" stroke="#000" stroke-width=".4"/>
<g fill="#c0c0c0" stroke="#c0c0c0" stroke-width=".4">
<path d="M202.7 126.5h2.1v2.6h-2.1z"/>
<path d="M205 127.3h2.8v1h-2.8z"/>
<path d="M194.1 127.3h2.8v1h-2.8z"/>
</g>
<circle cx="181.4" cy="91" r="1.1" fill="#c0c0c0" stroke="#c0c0c0" stroke-width=".18"/>
<g fill="none" stroke="#800000" stroke-width=".4">
<path d="M191.6 83.9v5.1M194.1 83.9v5.1M196.7 83.9v5.1M199.2 83.9v5.1M201.7 83.9v5.1M204.3 83.9v5.1M209.4 83.9v5.1M211.9 83.9v5.1M214.4 83.9v5.1M217 83.9v5.1M219.5 83.9v5.1M222.1 83.9v5.1"/>
<path d="M224.6 83.9v5.1M227.1 83.9v5.1M214.2 139.2v5.1M216.7 139.2v5.1M219.3 139.2v5.1M221.8 139.2v5.1M224.3 139.2v5.1M226.9 139.2v5.1"/>
</g>
<g fill="none" stroke="#808080" stroke-width=".18">
<path d="M189.8 86.8h1M189.8 86.9h1M189.8 87h1M189.8 87.1h1M189.8 87.2h1M189.8 87.3h1M189.8 87.4h1M189.8 87.5h1M189.8 87.6h1M189.8 87.7h1M189.8 87.8h1M192.3 86.8h1"/>
<path d="M192.3 86.9h1M192.3 87h1M192.3 87.1h1M192.3 87.2h1M192.3 87.3h1M192.3 87.4h1M192.3 87.5h1M192.3 87.6h1M192.3 87.7h1M192.3 87.8h1M194.9 86.8h1M194.9 86.9h1"/>
<path d="M194.9 87h1M194.9 87.1h1M194.9 87.2h1M194.9 87.3h1M194.9 87.4h1M194.9 87.5h1M194.9 87.6h1M194.9 87.7h1M194.9 87.8h1M197.4 86.8h1M197.4 86.9h1M197.4 87h1"/>
<path d="M197.4 87.1h1M197.4 87.2h1M197.4 87.3h1M197.4 87.4h1M197.4 87.5h1M197.4 87.6h1M197.4 87.7h1M197.4 87.8h1M200 86.8h1M200 86.9h1M200 87h1M200 87.1h1"/>
<path d="M200 87.2h1M200 87.3h1M200 87.4h1M200 87.5h1M200 87.6h1M200 87.7h1M200 87.8h1M202.5 86.8h1M202.5 86.9h1M202.5 87h1M202.5 87.1h1M202.5 87.2h1"/>
<path d="M202.5 87.3h1M202.5 87.4h1M202.5 87.5h1M202.5 87.6h1M202.5 87.7h1M202.5 87.8h1M207.6 86.8h1M207.6 86.9h1M207.6 87h1M207.6 87.1h1M207.6 87.2h1M207.6 87.3h1"/>
<path d="M207.6 87.4h1M207.6 87.5h1M207.6 87.6h1M207.6 87.7h1M207.6 87.8h1M210.1 86.8h1M210.1 86.9h1M210.1 87h1M210.1 87.1h1M210.1 87.2h1M210.1 87.3h1M210.1 87.4h1"/>
<path d="M210.1 87.5h1M210.1 87.6h1M210.1 87.7h1M210.1 87.8h1M212.7 86.8h1M212.7 86.9h1M212.7 87h1M212.7 87.1h1M212.7 87.2h1M212.7 87.3h1M212.7 87.4h1M212.7 87.5h1"/>
<path d="M212.7 87.6h1M212.7 87.7h1M212.7 87.8h1M225.4 86.8h1M225.4 86.9h1M225.4 87h1M225.4 87.1h1M225.4 87.2h1M225.4 87.3h1M225.4 87.4h1M225.4 87.5h1M225.4 87.6h1"/>
<path d="M225.4 87.7h1M225.4 87.8h1M212.4 140.4h1M212.4 140.5h1M212.4 140.6h1M212.4 140.7h1M212.4 140.8h1M212.4 140.9h1M212.4 141h1M212.4 141.1h1M212.4 141.2h1M212.4 141.3h1"/>
<path d="M212.4 141.4h1M214.9 140.4h1.1M214.9 140.5h1.1M214.9 140.6h1.1M214.9 140.7h1.1M214.9 140.8h1.1M214.9 140.9h1.1M214.9 141h1.1M214.9 141.1h1.1M214.9 141.2h1.1M214.9 141.3h1.1M214.9 141.4h1.1"/>
<path d="M217.5 140.4h1M217.5 140.5h1M217.5 140.6h1M217.5 140.7h1M217.5 140.8h1M217.5 140.9h1M217.5 141h1M217.5 141.1h1M217.5 141.2h1M217.5 141.3h1M217.5 141.4h1M220 140.4h1"/>
<path d="M220 140.5h1M220 140.6h1M220 140.7h1M220 140.8h1M220 140.9h1M220 141h1M220 141.1h1M220 141.2h1M220 141.3h1M220 141.4h1M222.6 140.4h1M222.6 140.5h1"/>
<path d="M222.6 140.6h1M222.6 140.7h1M222.6 140.8h1M222.6 140.9h1M222.6 141h1M222.6 141.1h1M222.6 141.2h1M222.6 141.3h1M222.6 141.4h1M225.1 140.4h1M225.1 140.5h1M225.1 140.6h1"/>
<path d="M225.1 140.7h1M225.1 140.8h1M225.1 140.9h1M225.1 141h1M225.1 141.1h1M225.1 141.2h1M225.1 141.3h1M225.1 141.4h1"/>
</g>
<g fill="none" stroke="#ff4040" stroke-width=".18">
<path d="M217.7 86.8h1M217.7 86.9h1M217.7 87h1M217.7 87.1h1M217.7 87.2h1M217.7 87.3h1M217.7 87.4h1M217.7 87.5h1M217.7 87.6h1M217.7 87.7h1M217.7 87.8h1M222.8 86.8h1"/>
<path d="M222.8 86.9h1M222.8 87h1M222.8 87.1h1M222.8 87.2h1M222.8 87.3h1M222.8 87.4h1M222.8 87.5h1M222.8 87.6h1M222.8 87.7h1M222.8 87.8h1"/>
</g>
<g fill="none" stroke="#4040ff" stroke-width=".18">
<path d="M215.2 86.8h1M215.2 86.9h1M215.2 87h1M215.2 87.1h1M215.2 87.2h1M215.2 87.3h1M215.2 87.4h1M215.2 87.5h1M215.2 87.6h1M215.2 87.7h1M215.2 87.8h1M220.3 86.8h1"/>
<path d="M220.3 86.9h1M220.3 87h1M220.3 87.1h1M220.3 87.2h1M220.3 87.3h1M220.3 87.4h1M220.3 87.5h1M220.3 87.6h1M220.3 87.7h1M220.3 87.8h1"/>
</g>
<g fill="#004000" stroke="#004000" stroke-width=".4">
<circle cx="181.6" cy="59.7" r=".5"/>
<circle cx="179.1" cy="52.1" r=".5"/>
</g>
<g font-size="4.8" fill="#c0c0c0">
<text x="247.9" y="15.3">0</text>
<text x="138.7" y="104.2">1</text>
<text x="138.7" y="109.4">1</text>
<text x="138.7" y="119.5">0</text>
<text x="138.7" y="114.4">1</text>
</g>
<g font-size="3.4">
<text x="97.7" y="5.6">U3</text>
<text x="143.4" y="8.1">U1</text>
<text x="102.8" y="46.2">U31</text>
<text x="146" y="48.7">U2</text>
<text x="64.2" y="81.3">D1</text>
<text x="79.9" y="83.3">R8</text>
<text x="234" y="91.2">ARD1</text>
</g>
<g font-size="2.7" fill="#0ff">
<text x="231.2" y="127.2" transform="rotate(-90 231.2 127.2)">.TheEngineeringProjects.com</text>
<text x="231.2" y="132.4" transform="rotate(-90 231.2 132.4)">w</text>
</g>
<g font-size="2.4">
<text x="93" y="11.1">18</text>
<text x="93" y="8.5">10</text>
<text x="99.1" y="9.6">COM</text>
<text x="115.6" y="11.1">1</text>
<text x="138.7" y="11.1">15</text>
<text x="166.4" y="11.1">11</text>
<text x="16.6" y="12.2">12V</text>
<text x="93" y="13.6">17</text>
<text x="93" y="16.2">16</text>
<text x="99.1" y="12.2">1C</text>
<text x="99.1" y="14.7">2C</text>
<text x="99.1" y="17.3">3C</text>
<text x="109.3" y="12.2">1B</text>
<text x="109.3" y="14.7">2B</text>
<text x="109.3" y="17.3">3B</text>
<text x="115.6" y="13.6">2</text>
<text x="115.6" y="16.2">3</text>
<text x="139.9" y="13.6">1</text>
<text x="139.9" y="16.2">2</text>
<text x="144.8" y="12.2">Q0</text>
<text x="144.8" y="14.7">Q1</text>
<text x="144.8" y="17.3">Q2</text>
<text x="155.6" y="12.2">SH_CP</text>
<text x="159.7" y="14.7">DS</text>
<text x="166.4" y="13.6">14</text>
<text x="93" y="18.7">15</text>
<text x="93" y="21.2">14</text>
<text x="93" y="23.8">13</text>
<text x="99.1" y="19.8">4C</text>
<text x="99.1" y="22.3">5C</text>
<text x="109.3" y="19.8">4B</text>
<text x="109.3" y="22.3">5B</text>
<text x="115.6" y="18.7">4</text>
<text x="115.6" y="21.2">5</text>
<text x="115.6" y="23.8">6</text>
<text x="139.9" y="18.7">3</text>
<text x="139.9" y="21.2">4</text>
<text x="139.9" y="23.8">5</text>
<text x="144.8" y="19.8">Q3</text>
<text x="144.8" y="22.3">Q4</text>
<text x="155.8" y="19.8">ST_CP</text>
<text x="166.4" y="18.7">12</text>
<text x="74.8" y="29.8">100R</text>
<text x="93" y="26.3">12</text>
<text x="93.2" y="28.9">11</text>
<text x="99.1" y="24.9">6C</text>
<text x="99.1" y="27.4">7C</text>
<text x="99.1" y="30">8C</text>
<text x="109.3" y="24.9">6B</text>
<text x="109.3" y="27.4">7B</text>
<text x="109.3" y="30">8B</text>
<text x="115.6" y="26.3">7</text>
<text x="115.6" y="28.9">8</text>
<text x="139.9" y="26.3">6</text>
<text x="139.9" y="28.9">7</text>
<text x="144.8" y="24.9">Q5</text>
<text x="144.8" y="27.4">Q6</text>
<text x="144.8" y="30">Q7</text>
<text x="159.4" y="30">MR</text>
<text x="166.4" y="28.9">10</text>
<text x="97.6" y="33.9">ULN2803</text>
<text x="139.9" y="31.4">9</text>
<text x="144.8" y="32.5">Q7'</text>
<text x="159.6" y="32.5">OE</text>
<text x="166.4" y="31.4">13</text>
<text x="143.4" y="36.4">74HC595</text>
<text x="98.1" y="51.7">18</text>
<text x="98.1" y="49.2">10</text>
<text x="104.2" y="52.8">1C</text>
<text x="104.2" y="50.3">COM</text>
<text x="114.3" y="52.8">1B</text>
<text x="120.7" y="51.7">1</text>
<text x="141.3" y="51.7">15</text>
<text x="147.4" y="52.8">Q0</text>
<text x="158.1" y="52.8">SH_CP</text>
<text x="169" y="51.7">11</text>
<text x="98.1" y="54.3">17</text>
<text x="98.1" y="56.8">16</text>
<text x="98.1" y="59.3">15</text>
<text x="104.2" y="55.4">2C</text>
<text x="104.2" y="57.9">3C</text>
<text x="114.3" y="55.4">2B</text>
<text x="114.3" y="57.9">3B</text>
<text x="120.7" y="54.3">2</text>
<text x="120.7" y="56.8">3</text>
<text x="120.7" y="59.3">4</text>
<text x="142.4" y="54.3">1</text>
<text x="142.4" y="56.8">2</text>
<text x="142.4" y="59.3">3</text>
<text x="147.4" y="55.4">Q1</text>
<text x="147.4" y="57.9">Q2</text>
<text x="162.2" y="55.4">DS</text>
<text x="169" y="59.3">12</text>
<text x="169" y="54.3">14</text>
<text x="98.1" y="61.9">14</text>
<text x="98.1" y="64.4">13</text>
<text x="104.2" y="60.4">4C</text>
<text x="104.2" y="63">5C</text>
<text x="104.2" y="65.5">6C</text>
<text x="114.3" y="60.4">4B</text>
<text x="114.3" y="63">5B</text>
<text x="114.3" y="65.5">6B</text>
<text x="120.7" y="61.9">5</text>
<text x="120.7" y="64.4">6</text>
<text x="142.4" y="61.9">4</text>
<text x="142.4" y="64.4">5</text>
<text x="147.4" y="60.4">Q3</text>
<text x="147.4" y="63">Q4</text>
<text x="147.4" y="65.5">Q5</text>
<text x="158.3" y="60.4">ST_CP</text>
<text x="74.8" y="70.5">100R</text>
<text x="98.1" y="67">12</text>
<text x="98.2" y="69.5">11</text>
<text x="104.2" y="68.1">7C</text>
<text x="104.2" y="70.6">8C</text>
<text x="114.3" y="68.1">7B</text>
<text x="114.3" y="70.6">8B</text>
<text x="120.7" y="67">7</text>
<text x="120.7" y="69.5">8</text>
<text x="142.4" y="67">6</text>
<text x="142.4" y="69.5">7</text>
<text x="142.4" y="72">9</text>
<text x="147.4" y="68.1">Q6</text>
<text x="147.4" y="70.6">Q7</text>
<text x="161.9" y="70.6">MR</text>
<text x="169" y="69.5">10</text>
<text x="169" y="72">13</text>
<text x="102.7" y="74.5">ULN2803</text>
<text x="145.9" y="77.1">74HC595</text>
<text x="147.4" y="73.1">Q7'</text>
<text x="162.1" y="73.1">OE</text>
<text x="79.9" y="88.2">1k</text>
<text x="191.2" y="86.4" transform="rotate(-90 191.2 86.4)">13</text>
<text x="193.7" y="86.4" transform="rotate(-90 193.7 86.4)">12</text>
<text x="196.2" y="86.4" transform="rotate(-90 196.2 86.4)">11</text>
<text x="198.8" y="86.4" transform="rotate(-90 198.8 86.4)">10</text>
<text x="201.3" y="86.4" transform="rotate(-90 201.3 86.4)">9</text>
<text x="203.9" y="86.4" transform="rotate(-90 203.9 86.4)">8</text>
<text x="208.9" y="86.4" transform="rotate(-90 208.9 86.4)">7</text>
<text x="211.5" y="86.4" transform="rotate(-90 211.5 86.4)">6</text>
<text x="214" y="86.4" transform="rotate(-90 214 86.4)">5</text>
<text x="216.6" y="86.4" transform="rotate(-90 216.6 86.4)">4</text>
<text x="219.1" y="86.4" transform="rotate(-90 219.1 86.4)">3</text>
<text x="221.6" y="86.4" transform="rotate(-90 221.6 86.4)">2</text>
<text x="224.2" y="86.4" transform="rotate(-90 224.2 86.4)">1</text>
<text x="226.7" y="86.4" transform="rotate(-90 226.7 86.4)">0</text>
<text x="64.1" y="90.3">LED-BIRG</text>
<text x="233.9" y="94.2">ARDUINO UNO V2</text>
<text x="213.8" y="144.3" transform="rotate(-90 213.8 144.3)">A0</text>
<text x="216.3" y="144.3" transform="rotate(-90 216.3 144.3)">A1</text>
<text x="218.9" y="144.3" transform="rotate(-90 218.9 144.3)">A2</text>
<text x="221.4" y="144.3" transform="rotate(-90 221.4 144.3)">A3</text>
<text x="223.9" y="144.3" transform="rotate(-90 223.9 144.3)">A4</text>
<text x="226.5" y="144.3" transform="rotate(-90 226.5 144.3)">A5</text>
</g>
<text font-size="2.4" fill="#fff" x="186.9" y="138.4">Reset</text>
<g font-size="2.2" fill="#fff">
<text x="192.5" y="99.9" transform="rotate(-90 192.5 99.9)">PB5/SCK</text>
<text x="195" y="100.6" transform="rotate(-90 195 100.6)">PB4/MISO</text>
<text x="210.5" y="100.3" transform="rotate(-90 210.5 100.3)">PD7/AIN1</text>
<text x="213" y="101.9" transform="rotate(-90 213 101.9)">~ PD7/AIN1</text>
<text x="223" y="100.2" transform="rotate(-90 223 100.2)">PD2/INT0</text>
<text x="225.2" y="99.8" transform="rotate(-90 225.2 99.8)">PD1/TXD</text>
<text x="227.8" y="99.9" transform="rotate(-90 227.8 99.9)">PD0/RXD</text>
<text x="200.1" y="102.9" transform="rotate(-90 200.1 102.9)">~ PB2/OC1B</text>
<text x="202.4" y="103.2" transform="rotate(-90 202.4 103.2)">~ PB1/OC1A</text>
<text x="204.9" y="106.1" transform="rotate(-90 204.9 106.1)">PB0/ICP1/CLKO</text>
<text x="215.6" y="105.6" transform="rotate(-90 215.6 105.6)">~ PD5/T1/OC0B</text>
<text x="218.1" y="102.8" transform="rotate(-90 218.1 102.8)">PD4/T0/XCK</text>
<text x="220.7" y="107.2" transform="rotate(-90 220.7 107.2)">~ PD3/INT1/OC2B</text>
<text x="197.6" y="108.2" transform="rotate(-90 197.6 108.2)">~ PB3/MOSI/OC2A</text>
<text x="215.1" y="136.3" transform="rotate(-90 215.1 136.3)">PC0/ADC0</text>
<text x="217.6" y="136.3" transform="rotate(-90 217.6 136.3)">PC1/ADC1</text>
<text x="220.1" y="136.6" transform="rotate(-90 220.1 136.6)">PC2/ADC2</text>
<text x="222.7" y="136.6" transform="rotate(-90 222.7 136.6)">PC3/ADC3</text>
<text x="225" y="136.6" transform="rotate(-90 225 136.6)">PC4/ADC4/SDA</text>
<text x="227.5" y="136.7" transform="rotate(-90 227.5 136.7)">PC5/ADC5/SCL</text>
</g>
<text font-size="2.2" fill="#c0c0c0" x="218.3" y="115.2" transform="rotate(-180 218.3 115.2)">ATMEGA328P-PU</text>
<text font-size="1.7" fill="#c0c0c0" x="208.6" y="117.2" transform="rotate(-180 208.6 117.2)">1121</text>
</svg>
